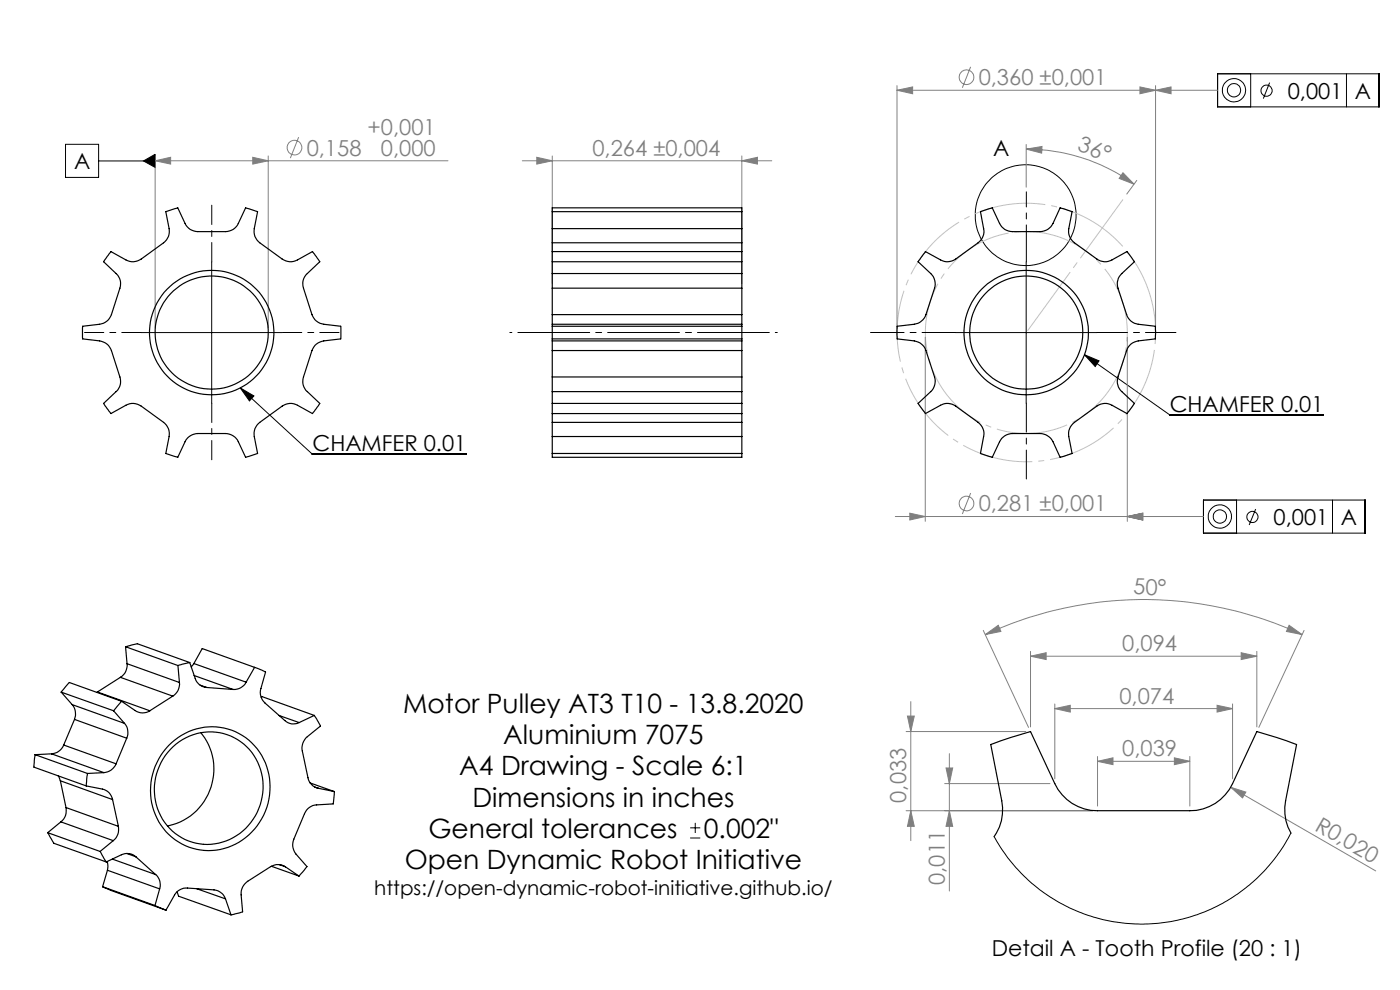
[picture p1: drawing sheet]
<svg xmlns="http://www.w3.org/2000/svg" width="297mm" height="210mm" viewBox="0 0 297 210" stroke-linecap="round" stroke-linejoin="round" font-family="sans-serif">
<g fill="none" stroke="#808080" stroke-width=".21">
<path d="M190.3 19.1l3.3-.7v1.5zM190.3 18.2v51.4M190.3 19.1h68M205.9 14.2l-1.7 4.4M241.8 18.4l3.3 .7-3.3 .8zM245.1 19.1l3.3-.7v1.5zM245.1 18.2v51.4M32.9 34.1l3.3-.7v1.4zM32.9 33.1v36.5M32.9 34.1h62.1M53.6 33.4l3.3 .7-3.3 .7zM56.9 33.1v36.5"/>
<path d="M63.4 29.1l-1.8 4.4M110.8 34.1h52.9M113.9 33.4l3.3 .7-3.3 .7zM117.2 33.1v27M157.4 34.1l3.3-.7v1.4zM157.4 33.1v27M217.7 30.6v9.1M217.7 31.6l3.4-.5-.1 1.4zM217.7 31.6a38.8 38.8 0 0 1 22.9 7.5M238.2 36.6l2.4 2.5-3.2-1.3zM241.2 38.3l-2.2 2.9M196.3 71.5v39.1"/>
<path d="M239.1 71.5v39.1M189.9 109.6h65.4M193 108.9l3.3 .7-3.3 .7zM205.9 104.6l-1.7 4.4M239.1 109.6l3.3-.7v1.4zM208.6 133.7l9.6 20.6M209 134.6l2.8-2 .5 1.3zM209 134.6a79.5 79.5 0 0 1 67.2 0M218.6 139.2l3.3-.7v1.4zM218.6 138.2v16M218.6 139.2h48M263.3 138.5l3.3 .7-3.3 .7z"/>
<path d="M266.6 138.2v16M273.5 132.6l2.7 2-3.3-.7zM276.6 133.7l-9.5 20.6M192.2 155.2h25.4M192.5 151.9h1.5l-.8 3.3zM193.2 148.8v29.5M201.4 159.9v29.1M223.8 150.3l3.2-.7v1.5zM223.8 149.3v15.9M223.8 150.3h37.7M258.2 149.6l3.3 .7-3.3 .8zM261.5 149.3v15.9"/>
<path d="M192.2 172h39.6M193.2 172l.8 3.3h-1.5zM200.4 166.2h22.3M200.7 162.9h1.4l-.7 3.3zM201.4 172l.7 3.3h-1.4zM232.8 161.5l3.3-.7v1.4zM232.8 160.5v10.5M232.8 161.5h19.6M249.1 160.8l3.3 .7-3.3 .7zM252.4 160.5v10.5M261.1 167l3.2 1-.7 1.3zM261.1 167l30.8 17.7"/>
<circle cx="205" cy="16.4" r="1.55"/>
<circle cx="62.5" cy="31.3" r="1.55"/>
<circle cx="205" cy="106.8" r="1.55"/>
</g>
<g fill="none" stroke="#000" stroke-width=".21">
<path d="M258.3 15.7h34.3v7h-34.3zM265.3 15.7v7M269.3 17.5l-1.3 3.4M285.6 15.7v7M13.9 30.6h7v7h-7zM20.9 34.1h12M30.4 34.1l2.5-1.4v2.8zM44.9 55.6v29.9M217.7 55.6v29.9M29.9 70.5h30M202.7 70.5h30M230 75.2l3.2 1.3-.9 1.2z"/>
<path d="M230 75.2l18.1 12.8h32.7M51 82.3l2.9 1.7-1 1zM51 82.3l15.2 14h32.7M255.3 106.1h34.3v7h-34.3zM262.3 106.1v7M266.4 108l-1.4 3.4M282.7 106.1v7M146.4 177.8h2.2M146.4 175.6h2.2M147.5 174.5v2.2"/>
<circle cx="261.8" cy="19.1" r="1.42"/>
<circle cx="261.8" cy="19.1" r="2.47"/>
<circle cx="268.7" cy="19.2" r="1.18"/>
<circle cx="217.6" cy="45.6" r="10.7"/>
<circle cx="258.8" cy="109.6" r="2.48"/>
<circle cx="258.8" cy="109.6" r="1.41"/>
<circle cx="265.7" cy="109.7" r="1.18"/>
</g>
<path d="M244 62.5a27.4 27.4 0 0 0-46-11 27.4 27.4 0 0 0 12.6 45.5 27.4 27.4 0 0 0 33.7-33.1l-.3-1.4" fill="none" stroke="#c0c0c0" stroke-width=".21" stroke-dasharray="15.2 1.3 1.3 1.3" stroke-dashoffset="7.2" stroke-linecap="butt"/>
<path d="M238.2 64.3a21.4 21.4 0 0 0-35.8-8.7 21.4 21.4 0 0 0 9.7 35.6 21.4 21.4 0 0 0 26.5-25.7l-.4-1.2" fill="none" stroke="#c0c0c0" stroke-width=".21" stroke-dasharray="15.2 1.3 1.3 1.3" stroke-dashoffset="7" stroke-linecap="butt"/>
<path d="M44.9 55.5v-12M29.9 70.5h-12M59.9 70.5h12M44.9 85.5v12" fill="none" stroke="#000" stroke-width=".21" stroke-dasharray="15.2 1.3 1.3 1.3" stroke-dashoffset="11.1"/>
<path d="M217.7 55.5v-14.8" fill="none" stroke="#000" stroke-width=".21" stroke-dasharray="15.2 1.3 1.3 1.3" stroke-dashoffset="7.4"/>
<path d="M202.7 70.5h-18" fill="none" stroke="#000" stroke-width=".21" stroke-dasharray="15.2 1.3 1.3 1.3" stroke-dashoffset="8.1"/>
<path d="M217.7 85.5v16.1" fill="none" stroke="#000" stroke-width=".21" stroke-dasharray="15.2 1.3 1.3 1.3" stroke-dashoffset="9.1"/>
<path d="M232.7 70.5h16.8" fill="none" stroke="#000" stroke-width=".21" stroke-dasharray="15.2 1.3 1.3 1.3" stroke-dashoffset="8.8"/>
<path d="M164.9 70.5h-56.7" fill="none" stroke="#000" stroke-width=".21" stroke-dasharray="15.2 1.3 1.3 1.3" stroke-dashoffset="-1.7"/>
<path d="M217.7 70.5l20.8-28.5" fill="none" stroke="#c0c0c0" stroke-width=".21" stroke-dasharray="15.2 1.3 1.3 1.3" stroke-dashoffset="-.5"/>
<path d="M30.4 34.1l2.5-1.4v2.8zM51 82.3l2.9 1.7-1 1zM230 75.2l3.2 1.3-.9 1.2z" fill="#000"/>
<g fill="#808080">
<path d="M261.1 167l3.2 1-.7 1.3z"/>
<path d="M238.2 36.6l2.4 2.5-3.2-1.3zM217.7 31.6l3.4-.5-.1 1.4z"/>
<path d="M190.3 19.1l3.3-.7v1.5zM241.8 18.4l3.3 .7-3.3 .8zM245.1 19.1l3.3-.7v1.5zM193 108.9l3.3 .7-3.3 .7zM239.1 109.6l3.3-.7v1.4zM239.1 109.6l3.3-.7v1.4z"/>
<path d="M273.5 132.6l2.7 2-3.3-.7zM209 134.6l2.8-2 .5 1.3z"/>
<path d="M32.9 34.1l3.3-.7v1.4zM53.6 33.4l3.3 .7-3.3 .7zM218.6 139.2l3.3-.7v1.4zM263.3 138.5l3.3 .7-3.3 .7zM232.8 161.5l3.3-.7v1.4zM249.1 160.8l3.3 .7-3.3 .7zM223.8 150.3l3.2-.7v1.5zM258.2 149.6l3.3 .7-3.3 .8z"/>
<path d="M200.7 162.9h1.4l-.7 3.3zM201.4 172l.7 3.3h-1.4zM192.5 151.9h1.5l-.8 3.3zM193.2 172l.8 3.3h-1.5z"/>
<path d="M113.9 33.4l3.3 .7-3.3 .7zM157.4 34.1l3.3-.7v1.4z"/>
</g>
<g fill="none" stroke="#000" stroke-width=".25">
<path d="M23.5 53.4l3.2 1.7a3 3 0 0 0 3.3-.1l4.7-3.5a2.99 2.99 0 0 0 1.2-3l-.7-3.6 1.9-.6 .6-.2 1.6 3.3a2.92 2.92 0 0 0 2.7 1.7h5.8a2.92 2.92 0 0 0 2.8-1.7l1.5-3.3 .6 .2 1.9 .6-.7 3.6a2.99 2.99 0 0 0 1.2 3l4.8 3.5a3 3 0 0 0 3.2 .1l3.2-1.7 .8 1 .7 1.1-2.6 2.5a2.88 2.88 0 0 0-.8 3.1l1.8 5.6a3.1 3.1 0 0 0 2.5 2.1l3.6 .4v.4v2.3l-3.6 .4a3.1 3.1 0 0 0-2.5 2.1l-1.8 5.6a2.88 2.88 0 0 0 .8 3.1l2.6 2.5-.3 .5-1.2 1.6-3.2-1.7a3 3 0 0 0-3.2 .1l-4.8 3.5a2.99 2.99 0 0 0-1.2 3l.7 3.6-1.9 .6-.6 .2-1.5-3.3a3.1 3.1 0 0 0-2.8-1.7h-5.8a3.1 3.1 0 0 0-2.7 1.7l-1.6 3.3-.6-.2-1.9-.6 .7-3.6a2.99 2.99 0 0 0-1.2-3l-4.7-3.5a3 3 0 0 0-3.3-.1l-3.2 1.7-1.2-1.6-.3-.5 2.6-2.5a2.88 2.88 0 0 0 .8-3.1l-1.8-5.6a3.1 3.1 0 0 0-2.5-2.1l-3.6-.4v-.4v-2.3l3.6-.4a3.1 3.1 0 0 0 2.5-2.1l1.8-5.6a2.88 2.88 0 0 0-.8-3.1l-2.6-2.5zM117.2 53.4v2.1M117.2 58v3.1M117.2 48.5v3M117.2 44.9v-.8h40.2v.8M117.2 44.9v3.6M117.2 51.5v1.9M117.2 55.5v2.5M117.2 53.4h40.2M117.2 55.5h40.2M117.2 58h40.2M117.2 51.5h40.2"/>
<path d="M117.2 48.5h40.2M117.2 44.9h40.2M157.4 53.4v2.1M157.4 58v3.1M157.4 48.5v3M157.4 44.9v3.6M157.4 51.5v1.9M157.4 55.5v2.5M196.3 53.4l3.2 1.7a2.95 2.95 0 0 0 3.2-.1l4.8-3.5a2.99 2.99 0 0 0 1.2-3l-.7-3.6 1.9-.6 .6-.2 1.6 3.3a2.92 2.92 0 0 0 2.7 1.7h5.9a3 3 0 0 0 2.7-1.7l1.5-3.3 .7 .2 1.8 .6-.7 3.6a3.1 3.1 0 0 0 1.2 3l4.8 3.5a2.94 2.94 0 0 0 3.2 .1l3.2-1.7 1 1.3 .6 .8-2.7 2.5a3.1 3.1 0 0 0-.8 3.1l1.8 5.6a2.95 2.95 0 0 0 2.5 2.1l3.6 .4v1v1.7l-3.6 .4a2.95 2.95 0 0 0-2.5 2.1l-1.8 5.6a3.1 3.1 0 0 0 .8 3.1l2.7 2.5-.6 .8-1 1.3-3.2-1.7a2.94 2.94 0 0 0-3.2 .1l-4.8 3.5a3.1 3.1 0 0 0-1.2 3l.7 3.6-1.8 .6-.7 .2-1.5-3.3a3.2 3.2 0 0 0-2.7-1.7h-5.9a3.1 3.1 0 0 0-2.7 1.7l-1.6 3.3-.6-.2-1.9-.6 .7-3.6a2.99 2.99 0 0 0-1.2-3l-4.8-3.5a2.95 2.95 0 0 0-3.2-.1l-3.2 1.7-1.4-1.8-.1-.3 2.6-2.5a3.1 3.1 0 0 0 .9-3.1l-1.9-5.6a3.1 3.1 0 0 0-2.4-2.1l-3.7-.4v-.7v-2l3.7-.4a3.1 3.1 0 0 0 2.4-2.1l1.9-5.6a3.1 3.1 0 0 0-.9-3.1l-2.6-2.5zM117.2 69.2v2.7M117.2 72.3v2.1M117.2 66.7v2.1"/>
<path d="M117.2 80v3.1M117.2 69.2h40.2M117.2 71.9h40.2M117.2 72.3h40.2M117.2 61.1v5.6M117.2 68.8v.4M117.2 71.9v.4M117.2 74.4v5.6M117.2 68.8h40.2M117.2 74.4h40.2M117.2 66.7h40.2M117.2 80h40.2"/>
<path d="M117.2 61.1h40.2M157.4 69.2v2.7M157.4 72.3v2.1M157.4 66.7v2.1M157.4 80v3.1M157.4 61.1v5.6M157.4 68.8v.4M157.4 71.9v.4M157.4 74.4v5.6M117.2 85.6v2.1M117.2 89.6v3M117.2 96.2v.8h40.2v-.8"/>
<path d="M117.2 83.1v2.5M117.2 87.7v1.9M117.2 92.6v3.6M117.2 85.6h40.2M117.2 83.1h40.2M117.2 87.7h40.2M117.2 89.6h40.2M117.2 92.6h40.2M117.2 96.2h40.2M157.4 85.6v2.1M157.4 89.6v3M157.4 83.1v2.5"/>
<path d="M157.4 87.7v1.9M157.4 92.6v3.6M26.6 137.2l2.5-.6 11.2 3.9M26.6 137.2l11.1 4M26.6 137.2l.4 3.6M10.9 159.9l-3.5 .2M10.9 159.9l11.1 4M13 146.8l1.7-2 11.1 4M13 146.8l11.1 4M13 146.8l2.3 2.7M13.5 158a3 3 0 0 1-2.6 1.9M13.5 158l11.1 4"/>
<path d="M15.3 149.5a3.1 3.1 0 0 1 .5 3.1M15.3 149.5l11.1 3.9M15.8 152.6l11.1 4M15.8 152.6l-2.3 5.4M20.7 146.8l-.2 .1M20.7 146.8l11.1 4M24.1 150.8l2.3 2.6M25.5 143.7l11.2 4M25.5 143.7l-4.8 3.1M25.8 148.8l-1.7 2M25.8 148.8l2.9 1.9a2.77 2.77 0 0 0 3.1 .1M26.4 153.4a3 3 0 0 1 .5 3.2"/>
<path d="M26.9 156.6l-2.3 5.4M27 140.8a2.97 2.97 0 0 1-1.5 2.9M27 140.8l11.1 4M35.8 158.1a12.4 12.4 0 0 1 14.2-2.9 12.4 12.4 0 0 1 7.3 12.6 13 13 0 0 1-18.8 11.2 13.3 13.3 0 0 1-2.7-20.9zM36.7 147.7l-4.9 3.1M36.7 158.4a11.3 11.3 0 0 1 13.4-1.7 11.3 11.3 0 0 1 5.5 12.4 11.6 11.6 0 0 1-19.1 7.2 12.2 12.2 0 0 1 .2-17.9zM37.7 141.2l.4 3.6M38.1 144.8a2.97 2.97 0 0 1-1.4 2.9M40.3 140.5l-2.6 .7M40.3 140.5l1.1 3.4a2.68 2.68 0 0 0 2.5 1.9M41.1 140.7l-.5 .8M41.1 140.7l11.1 4"/>
<path d="M41.1 140.7l1.8-3.1 11.1 4M41.2 143.3l8.3 3M42.5 145.3l1.4 .5M42.6 155.4a12.3 12.3 0 0 1-7.1 19.8M43.9 145.8l5.6 .5M52.2 144.7a2.88 2.88 0 0 1-2.7 1.6M54 141.6l2.3 .9-.9 3.5a3.1 3.1 0 0 0 .8 3.1l4.2 3.8a2.6 2.6 0 0 0 3.1 .4M54 141.6l-1.8 3.1M55.4 147.9l.2-.1 11.1 4M59.2 151.8l4.3 1.5M66.7 151.8l1.3 2.2-2.8 2.3a3.1 3.1 0 0 0-1.1 3l1.2 5.7a2.86 2.86 0 0 0 2.2 2.2M66.7 151.8l-3.2 1.5"/>
<path d="M7.4 160.1l-.2 2.6 11.1 4M7.4 160.1l11.2 4M10.1 176.6l1.3 2.3 11.1 3.9M10.1 176.6l11.1 4M12.3 164.6l.5 1M12.8 165.6l11.1 4M12.8 165.6l1.2 5.7M12.9 174.3l-2.8 2.3M12.9 174.3l11.1 4M14 171.3a2.98 2.98 0 0 1-1.1 3M14 171.3l11.1 4M18.3 166.7l3.4 .7a2.76 2.76 0 0 1 2.2 2.2"/>
<path d="M18.6 164.1l-.3 2.6M22 163.9l-3.4 .2M23.9 169.6l1.2 5.7M24 178.3l-2.8 2.3M24.6 162a3 3 0 0 1-2.6 1.9M25.1 175.3a3 3 0 0 1-1.1 3M65.8 166.1l5.1 1.8M66.8 167l.7 .2M67.5 167.2l3.4 .7M70.9 167.9l-.2 2.6-3.5 .2a2.96 2.96 0 0 0-2.6 1.9l-2.3 5.4a3.1 3.1 0 0 0 .5 3.2l2.3 2.6-1.7 2M273.9 176.7a9.8 9.8 0 0 1-1.2-6.8l2.4-12-4.2-1.5-4.3-1.2-5.1 11a9.9 9.9 0 0 1-9.1 5.8h-19.6a9.9 9.9 0 0 1-9-5.8l-5.2-11-4.2 1.2-4.2 1.5 2.3 12a9.7 9.7 0 0 1-1.6 7.6M21.2 180.6l1.3 2.2"/>
<path d="M21.8 188.1l1.7 .8 11.7 4.2M21.8 188.1l11.1 4M22.7 182.8l.2 1-.1 .8M22.8 184.6l11.1 4M22.8 184.6l-1 3.5M23.8 182.2l9.2 3.3M26.9 181l1.9 .7M28.8 181.7a2.81 2.81 0 0 0-3-.4l-3.3 1.5M28.8 181.7l4.2 3.8M32.9 192.1l2.3 1M33 185.5a2.83 2.83 0 0 1 .9 3.1M33.9 188.6l-1 3.5"/>
<path d="M37.6 189.2l.3 .9 11.1 4M41.7 188.5l6.1 2.2M47.8 190.7a2.93 2.93 0 0 0-2.4-1.9l-5.6-.4a2.93 2.93 0 0 0-2.8 1.5l-1.8 3.2M47.8 190.7l1.2 3.4M57.6 183.8l5.8 2M59.2 183.4l1.3 .5M60.5 183.9a2.95 2.95 0 0 0-3.1-.1l-4.8 3.1a3.2 3.2 0 0 0-1.4 2.9l.3 3.6-2.5 .7M60.5 183.9l2.9 1.9"/>
<circle cx="44.9" cy="70.5" r="12"/>
<circle cx="44.9" cy="70.5" r="13.2"/>
<circle cx="217.7" cy="70.5" r="13.2"/>
<circle cx="217.7" cy="70.5" r="12"/>
</g>
<path d="M273.9 176.7a35.7 35.7 0 0 1-63 .8" fill="none" stroke="#000" stroke-width=".21"/>
<g font-size="5.6">
<text x="85.5" y="151.2">Motor Pulley AT3 T10 - 13.8.2020</text>
<text x="106.7" y="157.8">Aluminium 7075</text>
<text x="97.4" y="164.4">A4 Drawing - Scale 6:1</text>
<text x="100.2" y="171.1">Dimensions in inches</text>
<text x="90.9" y="177.7">General tolerances</text>
<text x="149.3" y="177.7">0.002&quot;</text>
<text x="85.9" y="184.4">Open Dynamic Robot Initiative</text>
</g>
<g font-size="4.7" fill="#808080">
<text x="207.6" y="18.1">0,360 ±0,001</text>
<text x="78" y="28.5">+0,001</text>
<text x="65.1" y="33">0,158</text>
<text x="80.8" y="33.1">0,000</text>
<text x="125.7" y="33.1">0,264 ±0,004</text>
<text x="228.4" y="31.9" transform="rotate(20 228.4 31.9)">36°</text>
<text x="207.6" y="108.5">0,281 ±0,001</text>
<text x="240.4" y="126.1" transform="rotate(1 240.4 126.1)">50°</text>
<text x="238.1" y="138.2">0,094</text>
<text x="237.5" y="149.3">0,074</text>
<text x="238.1" y="160.5">0,039</text>
<text x="192.2" y="170.3" transform="rotate(-90 192.2 170.3)">0,033</text>
<text x="278.7" y="176" transform="rotate(30 278.7 176)">R0,020</text>
<text x="200.4" y="187.7" transform="rotate(-90 200.4 187.7)">0,011</text>
</g>
<g font-size="4.7">
<text x="273.2" y="20.9">0,001</text>
<text x="287.4" y="20.9">A</text>
<text x="15.7" y="35.9">A</text>
<text x="210.7" y="33.1">A</text>
<text x="248.1" y="87.3">CHAMFER 0.01</text>
<text x="66.3" y="95.6">CHAMFER 0.01</text>
<text x="270.2" y="111.3">0,001</text>
<text x="284.4" y="111.3">A</text>
<text x="210.4" y="202.9">Detail A - Tooth Profile (20 : 1)</text>
</g>
<text font-size="4.2" x="79.4" y="189.9">https://open-dynamic-robot-initiative.github.io/</text>
</svg>
